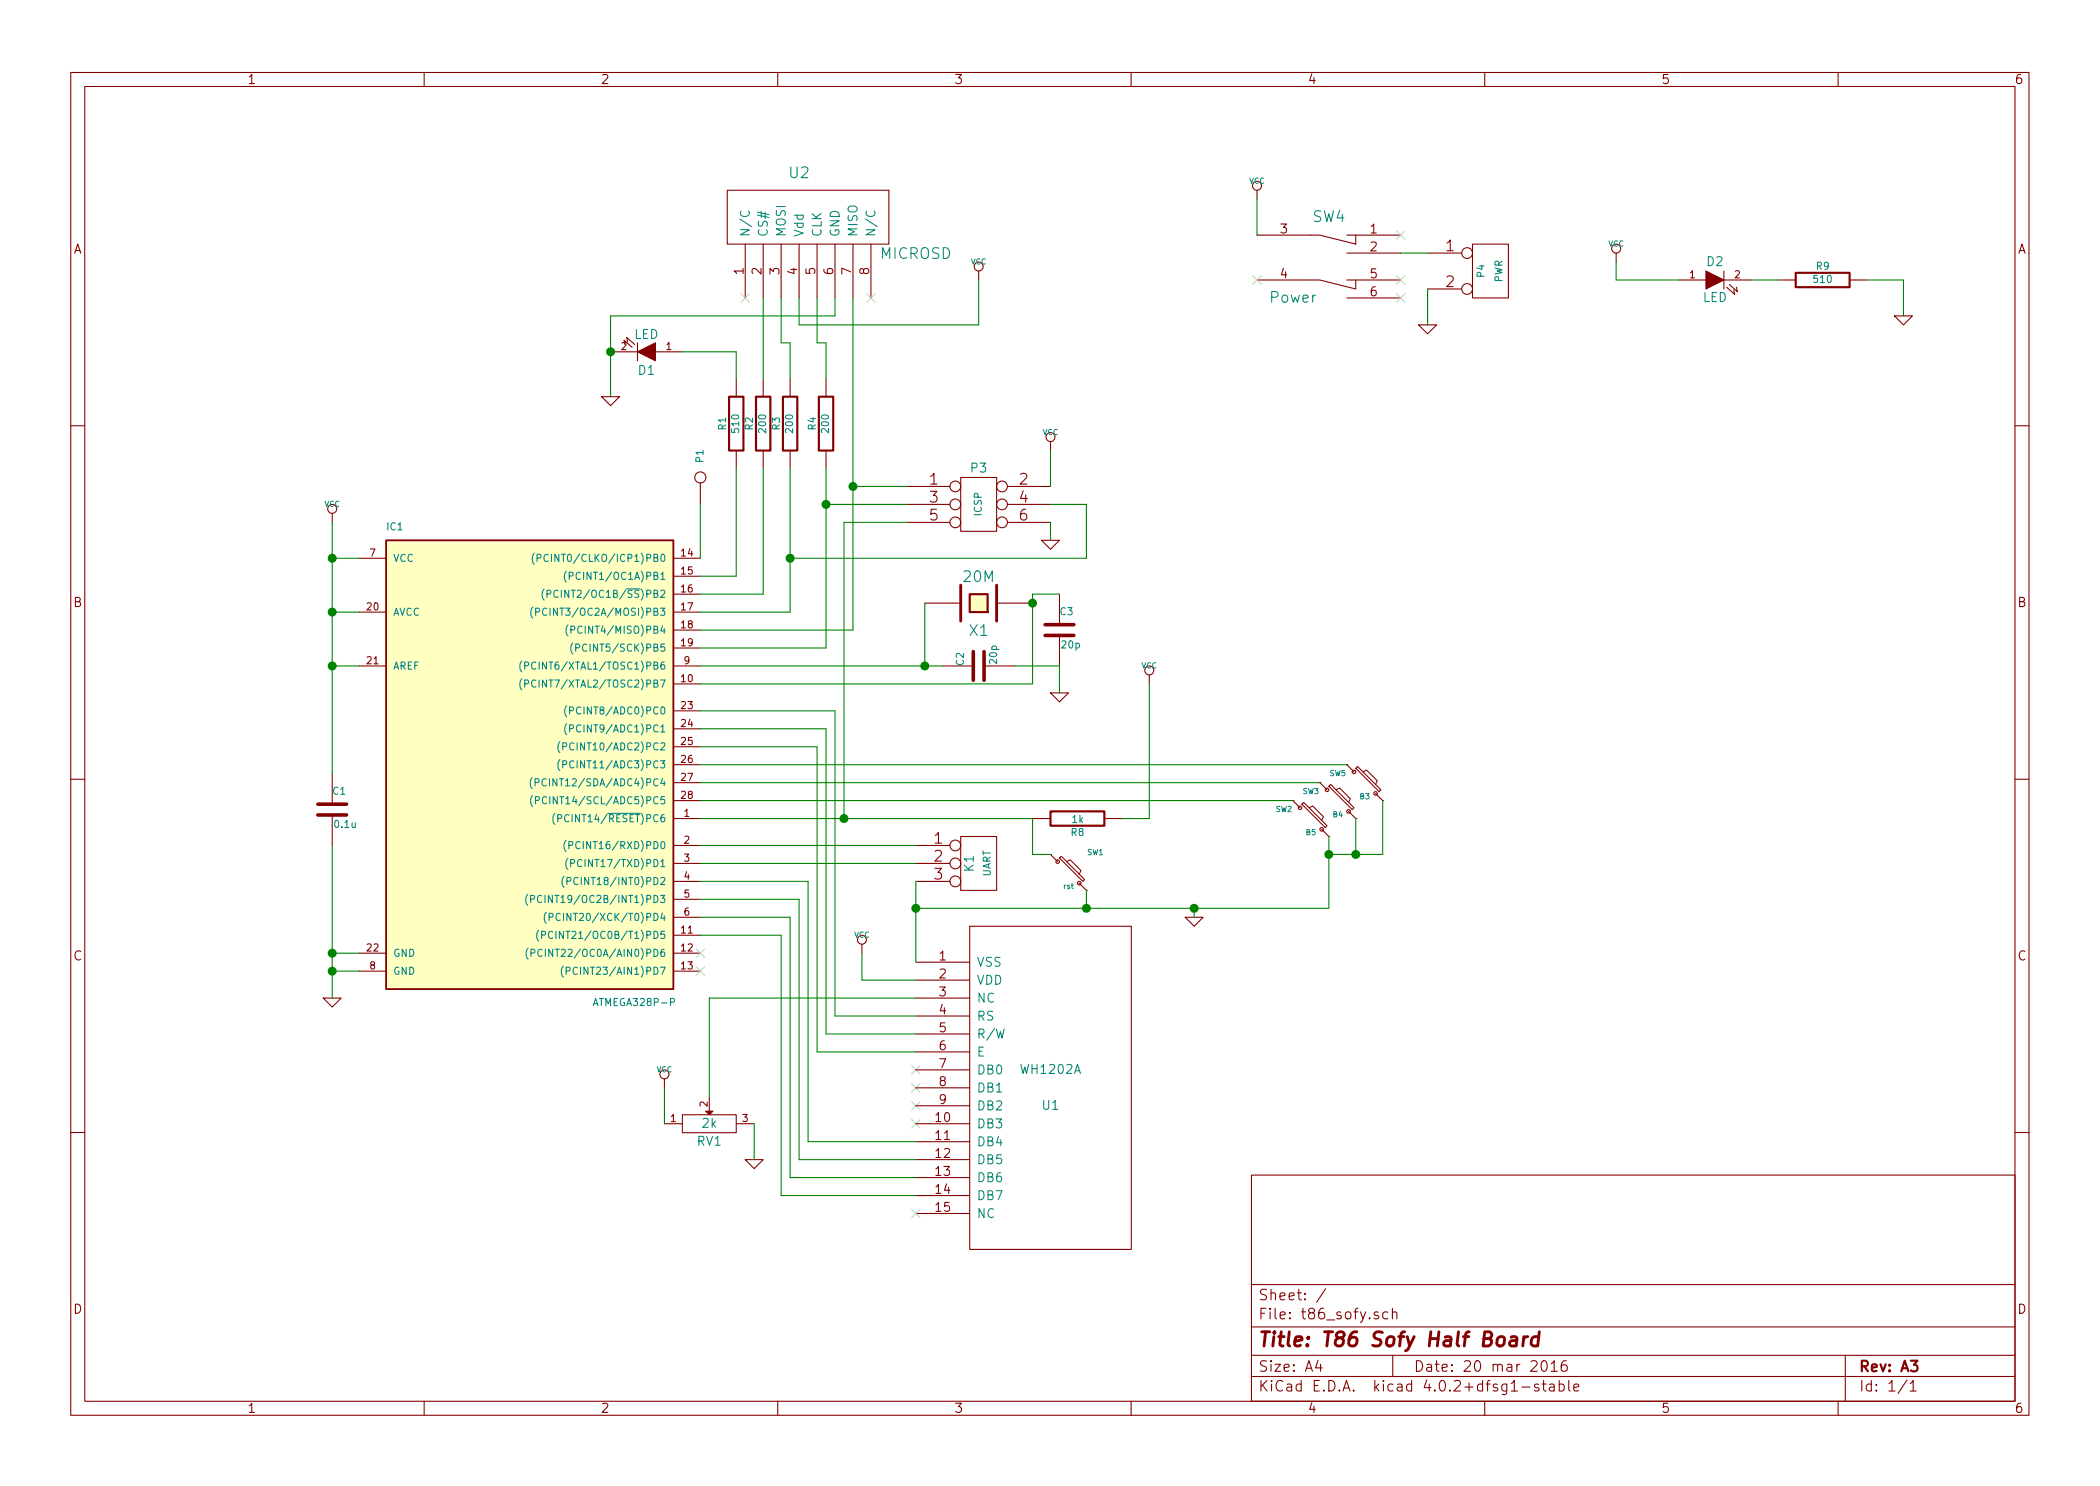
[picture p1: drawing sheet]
<svg xmlns="http://www.w3.org/2000/svg" width="297mm" height="210mm" viewBox="0 0 297 210" stroke-linecap="round" stroke-linejoin="round" font-family="sans-serif">
<g fill="none" stroke="#840000" stroke-width=".15">
<path d="M10 10.3h277v189.9h-277zM12 12.2h273v186.1h-273zM60 10.3v1.9M110 10.3v1.9M160 10.3v1.9M210 10.3v1.9M260 10.3v1.9M102.9 26.9h22.8v7.6h-22.8zM105.4 34.5v7.7M107.9 34.5v7.7M110.5 34.5v7.7M113 34.5v7.7"/>
<path d="M115.6 34.5v7.7M118.1 34.5v7.7M120.6 34.5v7.7M123.2 34.5v7.7M138.4 38.3v1.3M177.8 33.3h8.9l5.1 1.2v-1.2M177.8 39.6h8.9l5.1 1.3v-1.3M177.8 26.9v1.3M190.5 39.6h7.6M190.5 35.8h7.6M190.5 33.3h7.6M201.9 35.8h4.9"/>
<path d="M208.3 34.5h5.1v7.7h-5.1zM228.6 35.8v1.3M237.5 39.6h3.8M243.8 38.3v2.6M243.8 39.6h3.8M251.5 39.6h2.5M261.6 39.6h2.6M85.1 56.1h2.5l-1.2 1.3zM86.4 49.8h3.8M88.4 48.8l-.1-.7 1.1 1M88.8 48.4l-.2-.7 1.2 1.1M90.2 48.5v2.5"/>
<path d="M92.7 49.8h3.8M104.1 53.6v2.5M107.9 53.6v2.5M111.8 53.6v2.5M116.8 53.6v2.5M190.5 42.2h7.6M200.7 46h2.5l-1.3 1.2zM201.9 40.9h4.9M244.2 40.6l1.2 1.1-.2-.7M244.6 40.3l1.1 1-.1-.7M268 44.7h2.5l-1.3 1.3zM10 60.2h2"/>
<path d="M47 72.6v1.3M50.8 79h3.8M95.2 79h3.9M99.1 68.3v3.1M104.1 63.7v2.6M107.9 63.7v2.6M111.8 63.7v2.6M116.8 63.7v2.6M128.3 68.8h6.1M128.3 71.4h6.1M128.3 73.9h6.1M135.9 67.6h5.1v7.6h-5.1z"/>
<path d="M142.5 68.8h6.1M142.5 71.4h6.1M142.5 73.9h6.1M147.3 76.4h2.6l-1.3 1.3zM148.6 62.5v1.2M285 60.2h2M50.8 94.2h3.8M50.8 86.6h3.8M95.2 94.2h3.9M95.2 96.8h3.9M95.2 86.6h3.9M95.2 81.5h3.9"/>
<path d="M95.2 84.1h3.9M95.2 89.1h3.9M95.2 91.7h3.9M130.8 85.3h5.1M133.3 94.2h4.4M139.2 94.2h4.3M141 85.3h5M148.6 98h2.5l-1.2 1.3zM149.9 84.1v4.3M149.9 89.9v4.3M162.6 95.5v1.3M10 110.3h2"/>
<path d="M47 109.5v4.3M47 115.3v4.3M95.2 115.8h3.9M95.2 119.6h3.9M95.2 100.6h3.9M95.2 103.1h3.9M95.2 105.7h3.9M95.2 108.2h3.9M95.2 110.7h3.9M95.2 113.3h3.9M129.5 119.6h4.9M135.9 118.4h5.1v7.6h-5.1z"/>
<path d="M146 115.8h2.6M156.2 115.8h2.5M182.9 113.3l1 1M182.9 113.3h.1M184.4 113.5l3.3 3.3-.2 .3-3.4-3.3zM185.2 114.3l.5-.3 1.5 1.6-.3 .5M186.7 110.7l1 1.1M186.7 110.7h.1M186.9 117.3l1.1 1.1M188 118.4h.1M188.2 111l3.3 3.3-.2 .2-3.3-3.3zM189 111.8l.5-.3 1.5 1.5-.2 .5"/>
<path d="M190.5 108.2l1 1M190.5 108.2h.1M190.8 114.8l1 1M191.8 108.7l.2-.2 3.3 3.3-.2 .2zM191.8 115.8h.1M192.8 109.2l.5-.2 1.5 1.5-.2 .5M194.6 112.3l1 1M195.6 113.3h.1M285 110.3h2M50.8 137.4h3.8M50.8 134.9h3.8M95.2 122.2h3.9"/>
<path d="M95.2 124.7h3.9M95.2 127.2h3.9M95.2 129.8h3.9M95.2 137.4h3.9M95.2 132.3h3.9M95.2 134.9h3.9M121.9 133.6v1.3M129.5 122.2h4.9M129.5 124.7h4.9M129.5 136.1h7.7M129.5 138.7h7.7M137.2 131.1h22.8v45.7h-22.8z"/>
<path d="M148.6 120.9l1 1M148.6 120.9h.1M150.1 121.2l3.3 3.3-.2 .2-3.3-3.3zM150.9 121.9l.5-.2 1.5 1.5-.2 .5M152.7 125l1 1M153.7 126h.1M167.6 129.8h2.6l-1.3 1.3zM45.7 141.2h2.6l-1.3 1.3zM94 159h2.5M94 152.6v1.3M96.5 157.7h7.6v2.6h-7.6zM100.3 155.2v2"/>
<path d="M104.1 159h2.6M129.5 141.2h7.7M129.5 143.8h7.7M129.5 146.3h7.7M129.5 148.8h7.7M129.5 151.4h7.7M129.5 153.9h7.7M129.5 156.5h7.7M129.5 159h7.7M10 160.2h2M105.4 164.1h2.5l-1.2 1.2zM129.5 161.5h7.7"/>
<path d="M129.5 164.1h7.7M129.5 166.6h7.7M129.5 169.2h7.7M129.5 171.7h7.7M177 166.3h108v32h-108zM285 160.2h2M60 198.3v1.9M110 198.3v1.9M160 198.3v1.9M177 194.8h108M177 191.8h108M177 187.8h108"/>
<path d="M177 181.8h108M186.4 192.5l-.3 1h.9M186.8 193v1M187.5 182.3l-1.3 2M194.9 185.7a.37 .37 0 0 0-.5 .1v.1a.54 .54 0 0 0 .5 .3l.1 .1-.1 .2-.1 .1-.4-.1M196.3 185.7l-.4-.1-.3 .3 .1 .6 .2 .1 .4-.1M197 185.7a.38 .38 0 0 1 .6 .1v.8M197 185.1v1.5M197 191.8v3M210 198.3v1.9M215.3 196.3h1.1M217.6 195.9a.37 .37 0 0 0-.6 .1v.1a.54 .54 0 0 0 .6 .3l.1 .1-.1 .2-.1 .1-.5-.1"/>
<path d="M218.1 192.7a.35 .35 0 0 1 .4-.2 .35 .35 0 0 1 .3 .3 .77 .77 0 0 1-.5 1.2 .9 .9 0 0 1-.2-1.3zM218.1 195.8h.6M218.3 195.3v1.3l.2 .2h.2M219.2 195.9l.2-.1 .4 .1v.9M219.4 193l.4-.5v1.5M219.4 194h.9M219.8 196.2l-.4 .1-.3 .2 .1 .2 .2 .1 .4-.1M220.5 195.9a.48 .48 0 0 1 .7 .1l.1 .1-.1 .6a.48 .48 0 0 1-.7 0M220.5 195.3v1.5M221.5 192.5a.59 .59 0 0 0-.7 .7l.1 .7 .2 .1h.3l.2-.1 .1-.5-.2-.2-.4-.1-.3 .3M221.9 195.3v1.3l.2 .2M222.6 196.3l.7-.1v-.3l-.5-.1-.2 .2 .1 .7 .1 .1 .5-.1"/>
<path d="M260 198.3v1.9M261 191.8v6.5M269.7 195.2l-1.2 2M270.2 195.8l.4-.5v1.5M270.2 196.8h.8"/>
<circle cx="138.4" cy="37.7" r=".63"/>
<circle cx="177.8" cy="26.3" r=".63"/>
<circle cx="207.5" cy="35.8" r=".76"/>
<circle cx="228.6" cy="35.2" r=".63"/>
<circle cx="207.5" cy="40.9" r=".76"/>
<circle cx="47" cy="72" r=".63"/>
<circle cx="99.1" cy="67.6" r=".79"/>
<circle cx="135.1" cy="68.8" r=".76"/>
<circle cx="135.1" cy="71.4" r=".76"/>
<circle cx="135.1" cy="73.9" r=".76"/>
<circle cx="141.7" cy="71.4" r=".76"/>
<circle cx="141.7" cy="68.8" r=".76"/>
<circle cx="141.7" cy="73.9" r=".76"/>
<circle cx="148.6" cy="61.8" r=".63"/>
<circle cx="162.6" cy="94.9" r=".63"/>
<circle cx="135.1" cy="119.6" r=".76"/>
<circle cx="183.9" cy="114.3" r=".25"/>
<circle cx="186.9" cy="117.3" r=".25"/>
<circle cx="187.7" cy="111.8" r=".25"/>
<circle cx="190.8" cy="114.8" r=".25"/>
<circle cx="191.5" cy="109.2" r=".25"/>
<circle cx="194.6" cy="112.3" r=".25"/>
<circle cx="121.9" cy="133" r=".63"/>
<circle cx="135.1" cy="122.2" r=".76"/>
<circle cx="135.1" cy="124.7" r=".76"/>
<circle cx="149.6" cy="121.9" r=".25"/>
<circle cx="152.7" cy="125" r=".25"/>
<circle cx="94" cy="152" r=".63"/>
</g>
<path d="M135.9 82.8v5.1M141 82.8v5.1M213.7 189.2l.2-.1 .6 .1 .1 .2-.1 1M214.6 189.6l-.8 .1a.4 .4 0 0 0-.3 .3 .4 .4 0 0 0 .3 .4h.4l.3-.1M215.5 189.1l-.1 1.3M216.1 189.1a.54 .54 0 0 0-.6 .4M217.7 189.2a.7 .7 0 0 0-1.1 .3v.6v.2l.3 .1 .6-.1M217.7 188.4l-.2 2" fill="none" stroke="#840000" stroke-width=".41"/>
<g fill="#ffffc2" stroke="#ffffc2" stroke-width=".14">
<path d="M54.6 76.4h40.6v63.5h-40.6z"/>
<path d="M137.2 84.1h2.5v2.5h-2.5z"/>
</g>
<path d="M54.6 76.4h40.6v63.5h-40.6z" fill="none" stroke="#840000" stroke-width=".25"/>
<g fill="none" stroke="#008484" stroke-width=".15">
<path d="M104.8 29.9a.5 .5 0 0 0 0 .6 .5 .5 0 0 0 .6 .1 .47 .47 0 0 0 .5-.2 .47 .47 0 0 0 0-.5M122.6 29.9a.5 .5 0 0 0 0 .6 .5 .5 0 0 0 .6 .1 .47 .47 0 0 0 .5-.2 .47 .47 0 0 0-.1-.5M75.6 78.3a1.2 1.2 0 0 0 0 1.5M76 79l.5-.1v-.1v-.3l-.5-.1v1M77.5 78.5a.4 .4 0 0 0-.5 0 .4 .4 0 0 0-.1 .5 .37 .37 0 0 0 .2 .4 .37 .37 0 0 0 .4-.1M73.8 93.5a1.2 1.2 0 0 0 0 1.6M73.8 96.1a1.2 1.2 0 0 0 0 1.5M74.2 94.2h.5l.1-.2-.1-.3h-.5v1M74.2 96.7h.5l.1-.2-.1-.2-.5-.1v1M75.4 85.9a1.2 1.2 0 0 0 0 1.5M75.8 86.6l.5-.1v-.1v-.3l-.5-.1v1.1M77 83.4a1.2 1.2 0 0 0 0 1.5"/>
<path d="M77.3 86.2a.4 .4 0 0 0-.5-.1 .4 .4 0 0 0-.1 .5 .37 .37 0 0 0 .2 .4 .37 .37 0 0 0 .4 0M77.4 84h.5v-.2v-.2l-.5-.1v1M78.9 83.6a.4 .4 0 0 0-.5 0 .4 .4 0 0 0-.1 .5 .37 .37 0 0 0 .2 .4 .37 .37 0 0 0 .4-.1M80.1 80.8a1.2 1.2 0 0 0 0 1.6M80.2 99.9a1.2 1.2 0 0 0 0 1.5M80.3 88.4a1.2 1.2 0 0 0 0 1.6M80.5 81.5h.5l.1-.2-.1-.3h-.5v1M80.7 89.1h.5l.1-.2-.1-.3h-.5v1M81 91a1.2 1.2 0 0 0 0 1.5M81.4 91.7l.5-.1 .1-.1-.1-.3-.5-.1v1M75.3 110a1.2 1.2 0 0 0 0 1.6M75.3 112.6a1.2 1.2 0 0 0 0 1.5"/>
<path d="M75.7 110.7h.5l.1-.2-.1-.3h-.5v1M75.7 113.3l.5-.1 .1-.2-.1-.2-.5-.1v1M77.3 110.3a.4 .4 0 0 0-.5 0 .4 .4 0 0 0-.1 .5 .37 .37 0 0 0 .1 .3 .37 .37 0 0 0 .5 0M77.3 112.8a.4 .4 0 0 0-.5 0 .4 .4 0 0 0-.1 .5 .37 .37 0 0 0 .2 .4 .37 .37 0 0 0 .4-.1M78.5 115.1a1.2 1.2 0 0 0 0 1.6M78.9 115.8l.5-.1 .1-.1-.1-.3h-.5v1M79.2 104.9a1.2 1.2 0 0 0 0 1.6M79.2 107.5a1.2 1.2 0 0 0 0 1.5M79.6 105.6h.5l.1-.2-.1-.2-.5-.1v1M79.6 108.2l.5-.1 .1-.1-.1-.3-.5-.1v1.1M80.1 118.9a1.2 1.2 0 0 0 0 1.6M80.2 102.4a1.2 1.2 0 0 0 0 1.6"/>
<path d="M80.5 119.6h.4l.1-.2-.1-.3h-.4v1M80.6 100.6l.5-.1v-.2v-.2l-.5-.1v1M80.6 103.1l.5-.1v-.1v-.3h-.5v1M86 115.1h4.6M74.7 126.5a1.2 1.2 0 0 0 0 1.6M74.7 134.2a1.2 1.2 0 0 0 0 1.5M75.1 127.2h.4l.1-.2-.1-.3h-.4v1M75.1 134.8h.5l.1-.2-.1-.2-.5-.1v1M76.2 131.6a1.2 1.2 0 0 0 0 1.6M76.6 132.3h.5l.1-.2-.1-.3h-.5v1M76.6 126.8a.4 .4 0 0 0-.5 0 .4 .4 0 0 0-.1 .5 .37 .37 0 0 0 .2 .4 .37 .37 0 0 0 .4-.1M76.7 134.4a.4 .4 0 0 0-.5 0 .4 .4 0 0 0-.1 .5 .37 .37 0 0 0 .2 .4 .37 .37 0 0 0 .4-.1"/>
<path d="M77.3 129.1a1.2 1.2 0 0 0 0 1.5M77.7 129.8l.5-.1v-.1v-.3l-.5-.1v1M78.2 131.9a.4 .4 0 0 0-.5 0 .4 .4 0 0 0-.1 .5 .37 .37 0 0 0 .2 .3 .37 .37 0 0 0 .4 0M79.2 129.3a.4 .4 0 0 0-.5 0 .4 .4 0 0 0-.1 .5 .37 .37 0 0 0 .2 .4 .37 .37 0 0 0 .4-.1M79.7 136.7a1.2 1.2 0 0 0 0 1.5M79.8 124a1.2 1.2 0 0 0 0 1.5M80.1 137.4l.5-.1v-.1v-.3l-.5-.1v1.1M80.2 124.7l.5-.1v-.1v-.3l-.5-.1v1.1M80.3 121.5a1.2 1.2 0 0 0 0 1.5M80.7 122.1h.5l.1-.2-.1-.2-.5-.1v1"/>
</g>
<path d="M254 38.6h7.6v2h-7.6zM103.1 56.1h2.1v7.6h-2.1zM106.9 56.1h2.1v7.6h-2.1zM110.7 56.1h2.1v7.6h-2.1zM115.8 56.1h2.1v7.6h-2.1zM137.2 84.1h2.5v2.5h-2.5zM148.6 114.8h7.6v2h-7.6z" fill="none" stroke="#840000" stroke-width=".3"/>
<g fill="#840000" stroke="#840000" stroke-width=".15">
<path d="M90.2 49.8l2.5-1.3v2.5z"/>
<path d="M241.3 38.3l2.5 1.3-2.5 1.3z"/>
<path d="M99.8 157.2h1l-.5 .5z"/>
</g>
<path d="M137.7 92.2v4.1M139.2 92.2v4.1M147.8 89.9h4.1M147.8 88.4h4.1M45 115.3h4M45 113.8h4" fill="none" stroke="#840000" stroke-width=".51"/>
<g fill="none" stroke="#c2c2c2" stroke-width=".15">
<path d="M177.2 39l1.2 1.2M178.4 39l-1.2 1.2M197.5 32.7l1.2 1.2M197.5 39l1.2 1.2M198.7 32.7l-1.2 1.2M198.7 39l-1.2 1.2M104.8 41.5l1.2 1.3M106 41.5l-1.2 1.3M122.6 41.5l1.2 1.3M123.8 41.5l-1.2 1.3M197.5 41.5l1.2 1.3M198.7 41.5l-1.2 1.3"/>
<path d="M98.5 134.3l1.2 1.2M98.5 136.8l1.2 1.2M99.7 134.3l-1.2 1.2M99.7 136.8l-1.2 1.2M128.9 150.8l1.2 1.2M128.9 153.3l1.2 1.2M128.9 155.8l1.2 1.3M128.9 158.4l1.2 1.2M130.1 150.8l-1.2 1.2M130.1 153.3l-1.2 1.2M130.1 155.8l-1.2 1.3M130.1 158.4l-1.2 1.2"/>
<path d="M128.9 171.1l1.2 1.2M130.1 171.1l-1.2 1.2"/>
</g>
<g fill="none" stroke="#008400" stroke-width=".15">
<path d="M138.4 39.6v6.4h-25.4v-3.8M177.8 28.2v5.1M198.1 35.8h3.8M228.6 37.1v2.5h8.9M247.6 39.6h3.9M264.2 39.6h5v5.1M96.5 49.8h7.6v3.8M107.9 42.2v11.4M110.5 42.2v6.3h1.3v5.1M115.6 42.2v6.3h1.2v5.1M118.1 42.2v2.5h-31.7v11.4M120.6 42.2v46.9h-21.5"/>
<path d="M201.9 40.9v5.1M47 79h3.8M47 73.9v35.6M99.1 71.4v7.6M104.1 66.3v15.2h-5M107.9 66.3v17.8h-8.8M111.8 66.3v20.3h-12.7M116.8 66.3v25.4h-17.7M116.8 71.4h11.5M120.6 68.8h7.7M128.3 73.9h-8.9v41.9M148.6 71.4h5.1v7.6h-41.9"/>
<path d="M148.6 63.7v5.1M148.6 73.9v2.5M47 86.6h3.8M47 94.2h3.8M99.1 94.2h34.2M130.8 85.3v8.9M143.5 94.2h6.4v3.8M149.9 84.1h-3.9v12.7h-46.9M162.6 96.8v19h-3.9M47 119.6v21.6M99.1 103.1h17.7v43.2h12.7M99.1 115.8h46.9v5.1h2.6"/>
<path d="M99.1 119.6h30.4M99.1 100.6h19v43.2h11.4M99.1 105.7h16.5v43.1h13.9M99.1 108.2h91.4M99.1 110.7h87.6M99.1 113.3h83.8M188 118.4v10.1h-58.5M191.8 115.8v5.1M195.6 113.3v7.6h-7.6M47 134.9h3.8M47 137.4h3.8M99.1 132.3h11.4v36.9h19"/>
<path d="M99.1 129.8h12.7v36.8h17.7M99.1 122.2h30.4M99.1 124.7h15.2v36.8h15.2M99.1 127.2h13.9v36.9h16.5M121.9 134.9v3.8h7.6M129.5 124.7v11.4M153.7 126v2.5M168.9 128.5v1.3M94 153.9v5.1M106.7 159v5.1M129.5 141.2h-29.2v14"/>
</g>
<g fill="#008400" stroke="#008400" stroke-width=".25">
<circle cx="86.4" cy="49.8" r=".51"/>
<circle cx="116.8" cy="71.4" r=".51"/>
<circle cx="119.4" cy="115.8" r=".51"/>
<circle cx="111.8" cy="79" r=".51"/>
<circle cx="47" cy="86.6" r=".51"/>
<circle cx="47" cy="79" r=".51"/>
<circle cx="47" cy="137.4" r=".51"/>
<circle cx="47" cy="94.2" r=".51"/>
<circle cx="47" cy="134.9" r=".51"/>
<circle cx="130.8" cy="94.2" r=".51"/>
<circle cx="146.1" cy="85.3" r=".51"/>
<circle cx="129.5" cy="128.5" r=".51"/>
<circle cx="153.7" cy="128.5" r=".51"/>
<circle cx="188" cy="120.9" r=".51"/>
<circle cx="168.9" cy="128.5" r=".51"/>
<circle cx="191.8" cy="120.9" r=".51"/>
<circle cx="120.7" cy="68.8" r=".51"/>
</g>
<text font-size="2.8" fill="#840000" x="178" y="190.5">Title: T86 Sofy Half Board</text>
<g font-size="2.1" fill="#008484">
<text x="111.7" y="25.2">U2</text>
<text x="185.7" y="31.4">SW4</text>
<text x="124.5" y="36.6">MICROSD</text>
<text x="179.7" y="42.8">Power</text>
<text x="136.3" y="82.4">20M</text>
<text x="137.1" y="90">X1</text>
</g>
<g font-size="2.1" fill="#840000">
<text x="204.5" y="35.6">1</text>
<text x="204.5" y="40.6">2</text>
<text x="131.5" y="68.6">1</text>
<text x="131.5" y="71.1">3</text>
<text x="144.2" y="68.6">2</text>
<text x="144.2" y="71.1">4</text>
<text x="131.5" y="73.7">5</text>
<text x="144.2" y="73.7">6</text>
<text x="132.1" y="119.4">1</text>
<text x="132.1" y="121.9">2</text>
<text x="132.1" y="124.5">3</text>
<text x="178" y="184">Sheet: /</text>
<text x="178" y="186.7">File: t86_sofy.sch</text>
<text x="178" y="196.9">KiCad E.D.A. kicad 4.0.2+dfsg1-stable</text>
<text x="178" y="194.1">Size: A4</text>
<text x="200" y="194.1">Date: 20 mar 2016</text>
<text x="263" y="194.1">Rev: A3</text>
<text x="263" y="196.9">Id: 1/1</text>
</g>
<g font-size="1.8" fill="#840000">
<text x="35" y="11.9">1</text>
<text x="85" y="11.9">2</text>
<text x="135" y="11.9">3</text>
<text x="185" y="11.9">4</text>
<text x="235" y="11.9">5</text>
<text x="285" y="11.9">6</text>
<text x="10.4" y="35.9">A</text>
<text x="181.1" y="33">3</text>
<text x="193.8" y="33">1</text>
<text x="193.8" y="35.6">2</text>
<text x="285.4" y="35.9">A</text>
<text x="105.2" y="38.8" transform="rotate(-90 105.2 38.8)">1</text>
<text x="107.7" y="38.8" transform="rotate(-90 107.7 38.8)">2</text>
<text x="110.2" y="38.8" transform="rotate(-90 110.2 38.8)">3</text>
<text x="112.8" y="38.8" transform="rotate(-90 112.8 38.8)">4</text>
<text x="115.3" y="38.8" transform="rotate(-90 115.3 38.8)">5</text>
<text x="117.9" y="38.8" transform="rotate(-90 117.9 38.8)">6</text>
<text x="120.4" y="38.8" transform="rotate(-90 120.4 38.8)">7</text>
<text x="122.9" y="38.8" transform="rotate(-90 122.9 38.8)">8</text>
<text x="181.1" y="39.4">4</text>
<text x="193.8" y="39.4">5</text>
<text x="193.8" y="41.9">6</text>
<text x="10.4" y="85.9">B</text>
<text x="285.4" y="85.9">B</text>
<text x="10.4" y="135.9">C</text>
<text x="132.9" y="135.9">1</text>
<text x="285.4" y="135.9">C</text>
<text x="132.9" y="138.4">2</text>
<text x="132.9" y="141">3</text>
<text x="132.9" y="143.5">4</text>
<text x="132.9" y="146">5</text>
<text x="132.9" y="148.6">6</text>
<text x="132.9" y="151.1">7</text>
<text x="132.9" y="153.7">8</text>
<text x="132.4" y="158.7">10</text>
<text x="132.4" y="161.3">11</text>
<text x="132.9" y="156.2">9</text>
<text x="132.4" y="163.8">12</text>
<text x="132.4" y="166.4">13</text>
<text x="132.4" y="168.9">14</text>
<text x="132.4" y="171.4">15</text>
<text x="10.4" y="185.9">D</text>
<text x="285.4" y="185.9">D</text>
<text x="35" y="199.9">1</text>
<text x="85" y="199.9">2</text>
<text x="135" y="199.9">3</text>
<text x="185" y="199.9">4</text>
<text x="235" y="199.9">5</text>
<text x="285" y="199.9">6</text>
</g>
<g font-size="1.8" fill="#008484">
<text x="106" y="33.5" transform="rotate(-90 106 33.5)">N/C</text>
<text x="108.6" y="33.5" transform="rotate(-90 108.6 33.5)">CS#</text>
<text x="111.1" y="33.5" transform="rotate(-90 111.1 33.5)">MOSI</text>
<text x="113.7" y="33.5" transform="rotate(-90 113.7 33.5)">Vdd</text>
<text x="116.2" y="33.5" transform="rotate(-90 116.2 33.5)">CLK</text>
<text x="118.7" y="33.5" transform="rotate(-90 118.7 33.5)">GND</text>
<text x="121.3" y="33.5" transform="rotate(-90 121.3 33.5)">MISO</text>
<text x="123.8" y="33.5" transform="rotate(-90 123.8 33.5)">N/C</text>
<text x="241.5" y="37.6">D2</text>
<text x="89.7" y="47.9">LED</text>
<text x="240.8" y="42.7">LED</text>
<text x="90.3" y="53">D1</text>
<text x="137.4" y="66.8">P3</text>
<text x="137.7" y="123.3" transform="rotate(-90 137.7 123.3)">K1</text>
<text x="138.2" y="136.8">VSS</text>
<text x="138.2" y="139.3">VDD</text>
<text x="138.2" y="141.9">NC</text>
<text x="138.2" y="144.4">RS</text>
<text x="138.2" y="146.9">R/W</text>
<text x="138.2" y="149.5">E</text>
<text x="138.2" y="152">DB0</text>
<text x="138.2" y="154.6">DB1</text>
<text x="144.5" y="151.9">WH1202A</text>
<text x="99.4" y="159.6">2k</text>
<text x="138.2" y="157.1">DB2</text>
<text x="138.2" y="159.6">DB3</text>
<text x="147.5" y="157">U1</text>
<text x="98.6" y="162.1">RV1</text>
<text x="138.2" y="162.2">DB4</text>
<text x="138.2" y="164.7">DB5</text>
<text x="138.2" y="167.3">DB6</text>
<text x="138.2" y="169.8">DB7</text>
<text x="138.2" y="172.3">NC</text>
</g>
<g font-size="1.4" fill="#008484">
<text x="210" y="39.2" transform="rotate(-90 210 39.2)">P4</text>
<text x="212.5" y="40" transform="rotate(-90 212.5 40)">PWR</text>
<text x="256.6" y="40">510</text>
<text x="256.9" y="38.2">R9</text>
<text x="99.5" y="65.4" transform="rotate(-90 99.5 65.4)">P1</text>
<text x="102.7" y="60.8" transform="rotate(-90 102.7 60.8)">R1</text>
<text x="104.5" y="61.1" transform="rotate(-90 104.5 61.1)">510</text>
<text x="106.5" y="60.8" transform="rotate(-90 106.5 60.8)">R2</text>
<text x="108.4" y="61.1" transform="rotate(-90 108.4 61.1)">200</text>
<text x="110.3" y="60.8" transform="rotate(-90 110.3 60.8)">R3</text>
<text x="112.2" y="61.1" transform="rotate(-90 112.2 61.1)">200</text>
<text x="115.4" y="60.8" transform="rotate(-90 115.4 60.8)">R4</text>
<text x="117.2" y="61.1" transform="rotate(-90 117.2 61.1)">200</text>
<text x="54.7" y="75">IC1</text>
<text x="138.9" y="73" transform="rotate(-90 138.9 73)">ICSP</text>
<text x="55.6" y="79.5">VCC</text>
<text x="77.6" y="79.5">(PCINT0/CLKO/ICP1)PB0</text>
<text x="81.2" y="82">(PCINT1/OC1A)PB1</text>
<text x="55.6" y="87.1">AVCC</text>
<text x="77.2" y="87.1">(PCINT3/OC2A/MOSI)PB3</text>
<text x="78.9" y="84.6">(PCINT2/OC1B/SS)PB2</text>
<text x="81.5" y="89.7">(PCINT4/MISO)PB4</text>
<text x="150" y="87">C3</text>
<text x="55.6" y="94.7">AREF</text>
<text x="75.5" y="94.7">(PCINT6/XTAL1/TOSC1)PB6</text>
<text x="82.1" y="92.2">(PCINT5/SCK)PB5</text>
<text x="136.3" y="94.1" transform="rotate(-90 136.3 94.1)">C2</text>
<text x="141" y="93.9" transform="rotate(-90 141 93.9)">20p</text>
<text x="150.2" y="91.7">20p</text>
<text x="75.5" y="97.3">(PCINT7/XTAL2/TOSC2)PB7</text>
<text x="81.3" y="101.1">(PCINT8/ADC0)PC0</text>
<text x="80.5" y="106.2">(PCINT10/ADC2)PC2</text>
<text x="81.3" y="103.6">(PCINT9/ADC1)PC1</text>
<text x="47.1" y="112.4">C1</text>
<text x="77.1" y="111.2">(PCINT12/SDA/ADC4)PC4</text>
<text x="77.2" y="113.8">(PCINT14/SCL/ADC5)PC5</text>
<text x="80.5" y="108.7">(PCINT11/ADC3)PC3</text>
<text x="47.4" y="117.1">0.1u</text>
<text x="79.6" y="116.3">(PCINT14/RESET)PC6</text>
<text x="151.5" y="118.3">R8</text>
<text x="151.6" y="116.4">1k</text>
<text x="81.3" y="125.2">(PCINT18/INT0)PD2</text>
<text x="81.3" y="120.1">(PCINT16/RXD)PD0</text>
<text x="81.5" y="122.7">(PCINT17/TXD)PD1</text>
<text x="140.1" y="124.1" transform="rotate(-90 140.1 124.1)">UART</text>
<text x="76.9" y="127.8">(PCINT19/OC2B/INT1)PD3</text>
<text x="79.3" y="130.3">(PCINT20/XCK/T0)PD4</text>
<text x="55.6" y="137.9">GND</text>
<text x="55.6" y="135.4">GND</text>
<text x="76.8" y="135.4">(PCINT22/OC0A/AIN0)PD6</text>
<text x="78.4" y="132.8">(PCINT21/OC0B/T1)PD5</text>
<text x="81.1" y="137.9">(PCINT23/AIN1)PD7</text>
<text x="84.3" y="142.3">ATMEGA328P-P</text>
</g>
<g font-size="1.4" fill="#840000">
<text x="239" y="39.4">1</text>
<text x="245.4" y="39.4">2</text>
<text x="87.9" y="49.5">2</text>
<text x="94.2" y="49.5">1</text>
<text x="52.3" y="78.7">7</text>
<text x="96.4" y="78.7">14</text>
<text x="96.4" y="81.3">15</text>
<text x="96.4" y="83.8">16</text>
<text x="51.9" y="86.4">20</text>
<text x="96.4" y="86.4">17</text>
<text x="96.4" y="88.9">18</text>
<text x="51.9" y="94">21</text>
<text x="96.4" y="91.4">19</text>
<text x="96.8" y="94">9</text>
<text x="96.4" y="96.5">10</text>
<text x="96.4" y="100.3">23</text>
<text x="96.4" y="102.9">24</text>
<text x="96.4" y="105.4">25</text>
<text x="96.4" y="107.9">26</text>
<text x="96.4" y="110.5">27</text>
<text x="96.4" y="113">28</text>
<text x="96.8" y="115.6">1</text>
<text x="96.8" y="119.4">2</text>
<text x="96.8" y="121.9">3</text>
<text x="96.8" y="124.5">4</text>
<text x="96.8" y="127">5</text>
<text x="96.8" y="129.5">6</text>
<text x="51.9" y="134.6">22</text>
<text x="52.3" y="137.2">8</text>
<text x="96.4" y="132.1">11</text>
<text x="96.4" y="134.6">12</text>
<text x="96.4" y="137.2">13</text>
<text x="94.9" y="158.7">1</text>
<text x="100.1" y="156.6" transform="rotate(-90 100.1 156.6)">2</text>
<text x="105" y="158.7">3</text>
</g>
<g font-size="1.1" fill="#008484">
<text x="176.7" y="26">VCC</text>
<text x="227.5" y="34.9">VCC</text>
<text x="137.3" y="37.4">VCC</text>
<text x="147.5" y="61.5">VCC</text>
<text x="45.9" y="71.7">VCC</text>
<text x="161.4" y="94.6">VCC</text>
<text x="184.3" y="112.3">SW3</text>
<text x="188.1" y="109.8">SW5</text>
<text x="192.4" y="113.1">B3</text>
<text x="180.5" y="114.9">SW2</text>
<text x="184.8" y="118.2">B5</text>
<text x="188.6" y="115.6">B4</text>
<text x="150.5" y="125.8">rst</text>
<text x="153.8" y="121">SW1</text>
<text x="120.8" y="132.7">VCC</text>
<text x="92.9" y="151.7">VCC</text>
</g>
</svg>
